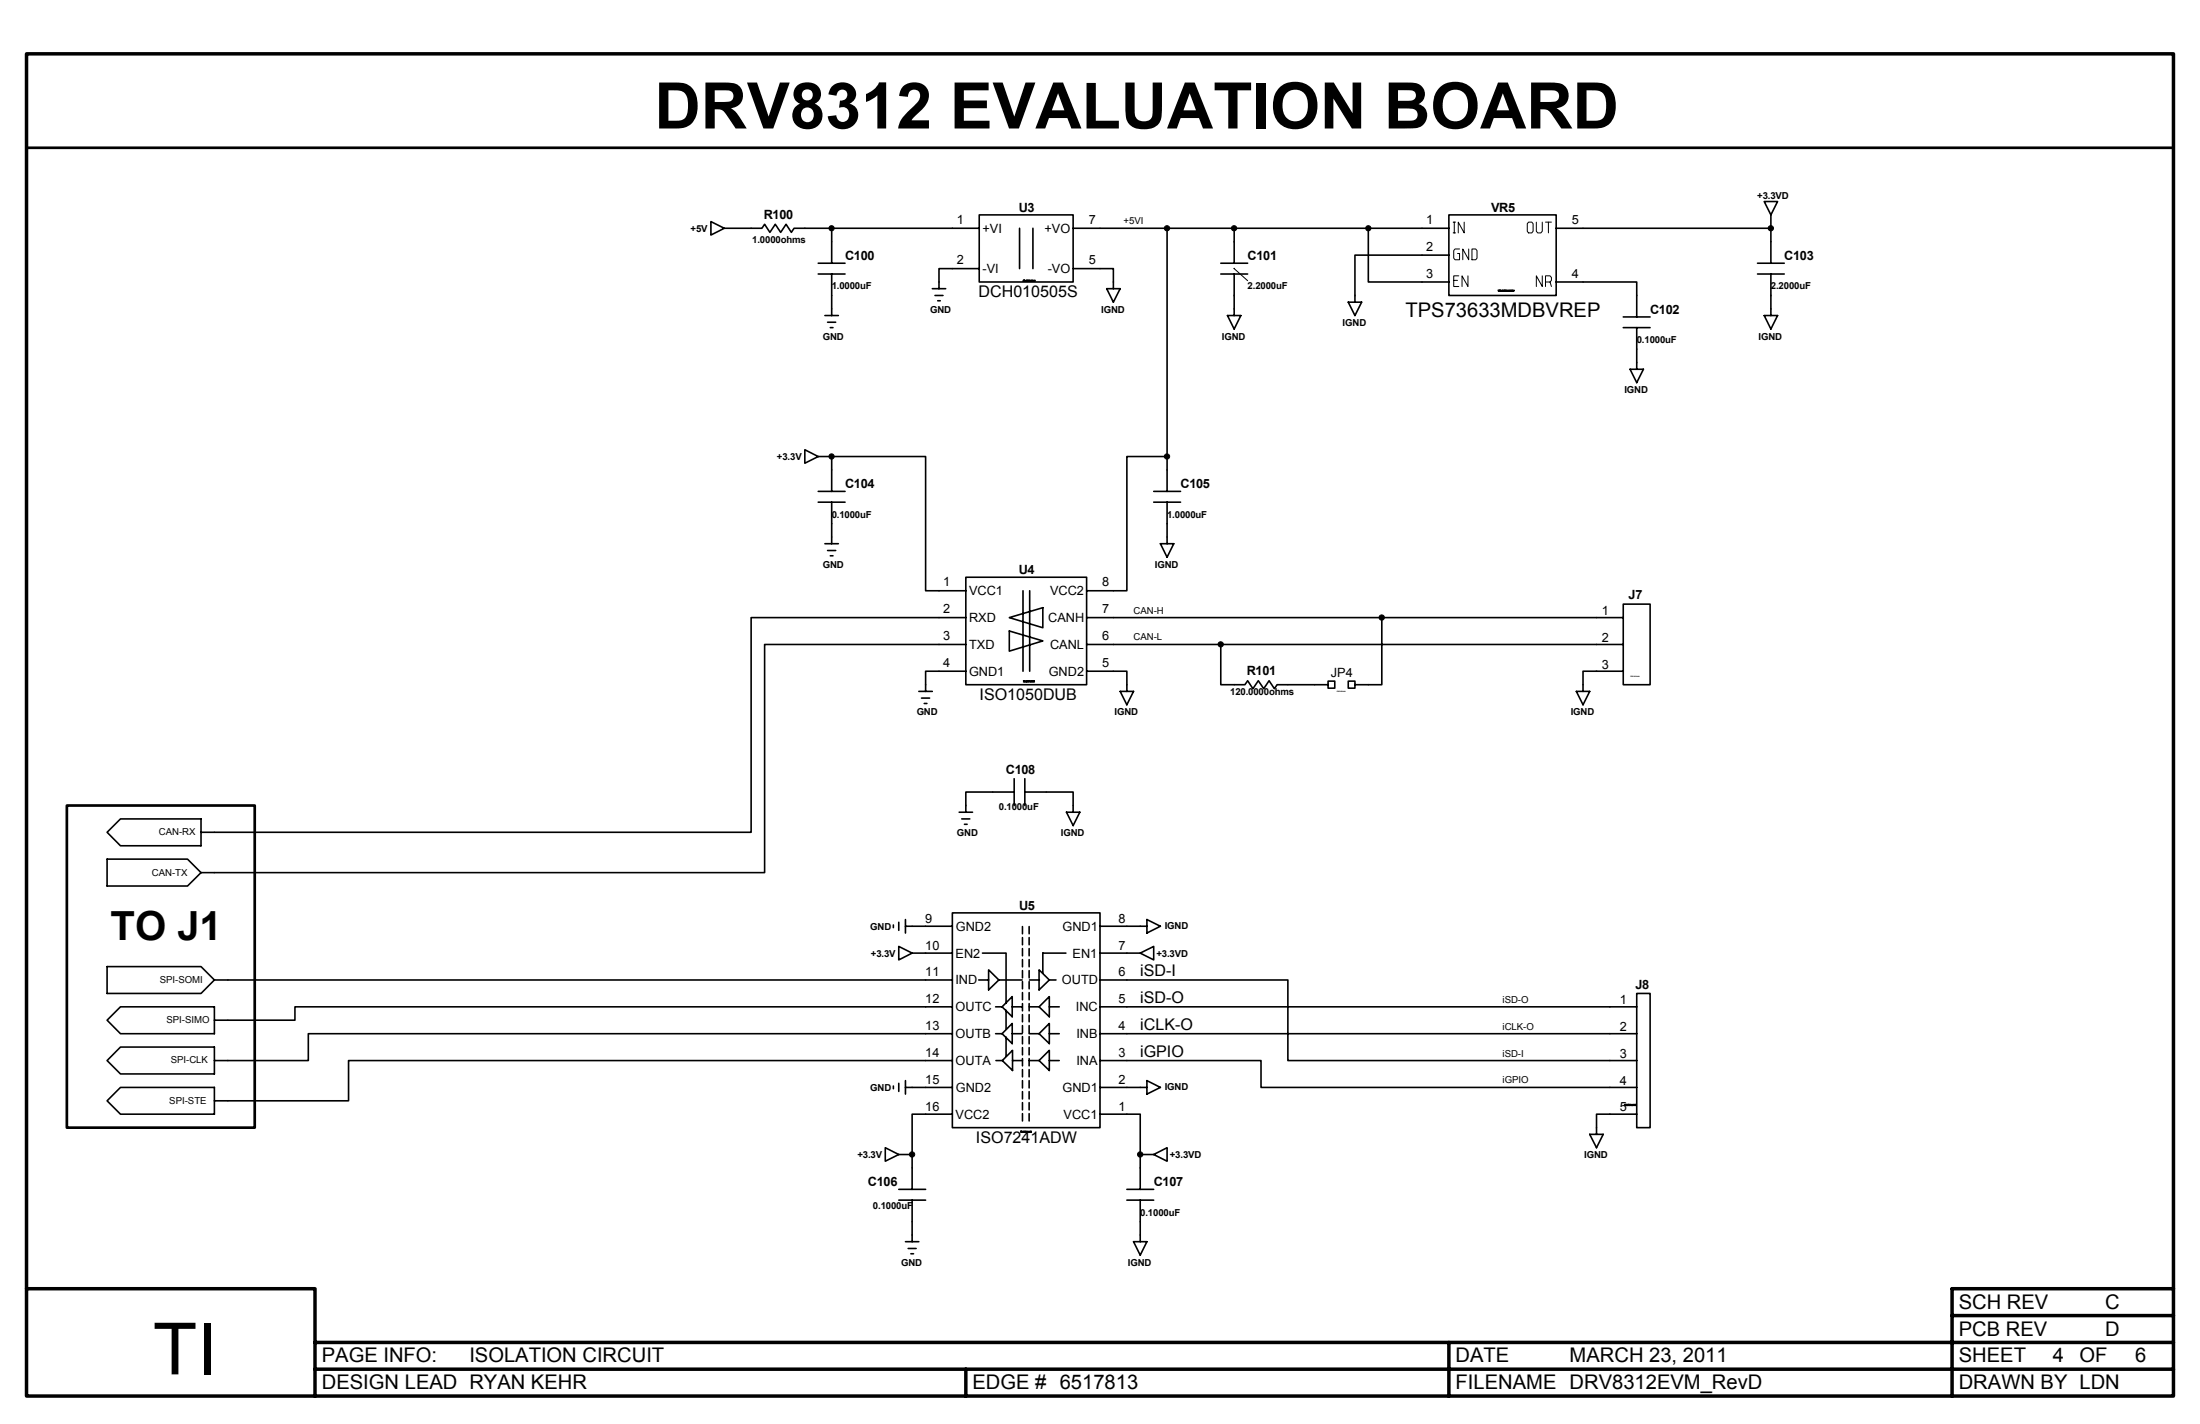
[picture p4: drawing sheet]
<svg xmlns="http://www.w3.org/2000/svg" width="432mm" height="279mm" viewBox="0 0 432 279" stroke-linecap="round" stroke-linejoin="round" font-family="sans-serif">
<g fill="none" stroke="#000" stroke-width=".32">
<path d="M346.3 39.5h2.6l-1.3 2.7zM139.5 43.5l2.7 1.3-2.7 1.3zM142.2 44.8h7.3l.6-.8 1 1.6 1.1-1.6 1 1.6 1.1-1.6 1 1.6 .6-.8h36.3M160.6 51.6h5.3M160.6 53.8h5.3M163.2 53.8v8.1h1.3M163.2 44.8v6.8M183 56.6h1.3M183.5 58h1.6M184 59h.6M192.2 42.2h18.4v13.1h-18.4zM192.2 52.7h-7.9v3.9h1.3"/>
<path d="M200.1 44.8v7.9M202.7 44.8v7.9M210.6 52.7h7.9v3.9h-1.3l1.3 2.7 1.4-2.7h-1.4M210.6 44.8h73.8M229.1 44.8v51.6M239.6 51.6h5.3M239.6 53.8h5.3M242.2 53.8v8.1h-1.3l1.3 2.7 1.3-2.7h-1.3M242.2 44.8v6.8M268.6 44.8v10.5h15.8M284.4 42.2h21v15.8h-21zM284.4 50.1h-18.5v9.2h-1.3l1.3 2.6 1.4-2.6h-1.4"/>
<path d="M305.4 55.3h15.8v6.9M305.4 44.8h42.2M345 51.6h5.2M345 53.8h5.2M347.6 53.8v8.1h-1.3l1.3 2.7 1.3-2.7h-1.3M347.6 42.2v9.4M161.9 61.9h1.3M162.4 63.2h1.6M163 64.3h.5M318.6 64.3h5.3M318.6 62.2h5.3M321.2 64.3v8.2h-1.3l1.3 2.6 1.4-2.6h-1.4"/>
<path d="M158 88.2l2.6 1.4-2.6 1.3zM160.6 89.6h21.1v26.3h7.9M160.6 96.4h5.3M160.6 98.5h5.3M163.2 98.5v8.2h1.3M163.2 89.6v6.8M226.4 96.4h5.3M226.4 98.5h5.3M229.1 89.6h-7.9v26.3h-7.9M229.1 98.5v8.2h-1.3l1.3 2.6 1.3-2.6h-1.3M161.9 106.7h1.3M162.4 108h1.6"/>
<path d="M163 109.1h.5M189.6 113.3h23.7v21h-23.7zM200.8 115.9v15.8M202.1 115.9v15.8M318.6 118.5h5.3v15.8h-5.3zM180.3 135.7h1.4M180.9 137h1.6M181.4 138h.5M189.6 131.7h-7.9v4h1.3M189.6 121.2h-42.2v42.1h-107.9M189.6 126.4h-39.5v44.8h-110.6M198.1 121.2l6.6-2v4z"/>
<path d="M198.1 123.8l6.6 2-6.6 2zM213.3 131.7h7.9v4h-1.3l1.3 2.6 1.3-2.6h-1.3M213.3 121.2h105.3M213.3 126.4h105.3M239.6 126.4v7.9h4.7l.6-.7 1 1.5 1.1-1.5 1 1.5 1.1-1.5 1 1.5 .6-.8h10M260.7 133.6h1.3v1.4h-1.3zM264.6 133.6h1.3v1.4h-1.3zM271.2 121.2v13.1h-5.3M318.6 131.7h-7.9v4h-1.3l1.3 2.6 1.3-2.6h-1.3M188.3 159.4h1.3M199.1 155.4h-9.5v4h1.3M199.1 152.8v5.3"/>
<path d="M201.1 155.4h9.5v4h-1.3l1.3 2.6 1.3-2.6h-1.3M201.1 152.8v5.3M21 168.6h15.8l2.7 2.6-2.7 2.6h-15.8zM23.6 160.7h15.9v5.2h-15.9l-2.6-2.6zM186.9 179.1h29v42.2h-29zM188.8 160.7h1.6M189.3 161.7h.5M21 189.7h18.5l2.6 2.6-2.6 2.6h-18.5zM23.6 197.5h18.5v5.3h-18.5l-2.6-2.6zM42.1 192.3h144.8M175.3 181.5v.5M176.4 185.7l2.6 1.3-2.6 1.3z"/>
<path d="M176.4 181v1.5M177.7 180.4v1.3h9.2M177.7 181.7v1.4M179 187h7.9M186.9 197.5h-129v2.7h-15.8M192.1 192.3h1.9M192.8 187h4.6M194 190.3l2 2-2 1.9zM195.4 197.5h1.3M196.1 192.3h4.5M197.5 187v9.9M197.5 198.2v3.7"/>
<path d="M198.7 195.5v4l-2-2zM198.7 197.5h1.9M200.7 181.8v1.4M200.7 184v1.4M200.7 186.1v1.4M200.7 188.3v1.4M200.7 190.4v1.5M200.7 192.6v1.4M200.7 194.8v1.4M200.7 196.9v1.4M200.7 199.1v1.4M202 181.8v1.4"/>
<path d="M202 184v1.4M202 186.1v1.4M202 188.3v1.4M202 190.4v1.5M202 192.6v1.4M202 194.8v1.4M202 196.9v1.4M202 199.1v1.4M202.1 192.3h1.9M202.1 197.5h1.9M203.9 190.3l2.1 2-2.1 1.9zM203.9 197.5l2.1-2v4z"/>
<path d="M206 197.5h1.9M206 192.3h1.3M209.2 187h-4.5v4M215.9 192.3h36.9v15.8h68.4M215.9 181.7h9.2v1.4l2.7-1.4-2.7-1.3v1.3M215.9 187h7.9M215.9 197.5h105.3M223.8 187l2.6-1.3v2.6zM321.2 194.9h2.7v26.4h-2.7zM23.6 205.4h18.5v5.3h-18.5l-2.6-2.6zM23.6 213.4h18.5v5.2h-18.5l-2.6-2.6zM175.3 213.1v.5"/>
<path d="M176.4 212.6v1.5M177.7 212v1.4h9.2M177.7 213.4v1.3M186.9 218.6h-7.9v7.9h-2.6M186.9 202.8h-126.4v5.3h-18.4M186.9 208.1h-118.5v7.9h-26.3M195.4 202.8h1.3M195.5 208.1h1.2M197.5 203.5v3.7M198.7 200.8v4l-2-2zM198.7 202.8h1.9M198.7 206.1v3.9l-2-1.9z"/>
<path d="M198.7 208.1h2M200.7 201.2v1.4M200.7 203.4v1.4M200.7 205.5v1.5M200.7 207.7v1.4M200.7 209.9v1.4M200.7 212v1.5M200.7 214.2v1.4M200.7 216.3v1.5M200.7 218.5v1.4M202 202.8h1.9M202 208.1h1.9"/>
<path d="M202 201.2v1.4M202 203.4v1.4M202 205.5v1.5M202 207.7v1.4M202 209.9v1.4M202 212v1.5M202 214.2v1.4M202 216.3v1.5M202 218.5v1.4M203.9 208.1l2.1-2v3.9zM203.9 202.8l2.1-2v4zM206 202.8h1.9"/>
<path d="M206 208.1h1.9M215.9 218.6h7.9v7.9h2.6M215.9 208.1h31.6v5.3h73.7M215.9 213.4h9.2v1.3l2.7-1.3-2.7-1.4v1.4M215.9 202.8h105.3M321.2 218.6h-7.8v4h-1.4l1.4 2.6 1.3-2.6h-1.3M173.8 225.2l2.6 1.3-2.6 1.3zM176.4 233.4h5.3M176.4 235.5h5.3M179 235.5v8.1h-1.3M179 226.5v6.9M221.2 233.4h5.2"/>
<path d="M221.2 235.5h5.2M223.8 235.5v8.1h-1.3l1.3 2.7 1.3-2.7h-1.3M223.8 226.5v6.9M226.4 226.5l2.7-1.3v2.6zM178.2 245h1.6M178.8 246h.5M179 243.6h1.3"/>
</g>
<g fill="#000" stroke="#000" stroke-width=".2">
<circle cx="163.2" cy="44.8" r=".51"/>
<circle cx="229.1" cy="44.8" r=".52"/>
<circle cx="242.2" cy="44.8" r=".52"/>
<circle cx="268.6" cy="44.8" r=".51"/>
<circle cx="347.6" cy="44.8" r=".52"/>
<circle cx="163.2" cy="89.6" r=".52"/>
<circle cx="229.1" cy="89.6" r=".52"/>
<circle cx="239.6" cy="126.4" r=".52"/>
<circle cx="271.2" cy="121.2" r=".52"/>
<circle cx="179" cy="226.5" r=".52"/>
<circle cx="223.8" cy="226.5" r=".52"/>
</g>
<g fill="none" stroke="#000" stroke-width=".2">
<path d="M200.8 55v.2zM200.9 55h.2v.2h-.2l.1-.2M200.9 55v.2M201.1 55v.2M201.1 55.1h.2M201.3 55v.2M201.4 55l.1 .2zM201.5 55h-.1l.1 .2h-.1M201.6 55l.1 .2M201.6 55v.2M201.8 55v.2zM201.8 55.1l.1-.1-.1 .2"/>
<path d="M202 55h.1v.2M202.1 55l-.1 .2M202.2 55l.1 .2zM202.2 55.1h.1M202.4 55.2h.1l-.1-.2 .1 .2M202.4 55.1h.1M202.6 55l.1 .2zM202.7 55h-.1l.1 .2h-.1M202.9 55l-.1 .2M203 55l-.1 .2M203.1 55l-.1 .2 .1-.1M203.1 55h.1v.2"/>
<path d="M242.2 52.7l2.7 2.4M285.2 45.7h.5M285.2 43.6h.5M285.3 55h.8M285.4 43.6v2.1M286.3 54.1h-1v2.1h1M286.5 48.9h-.9l-.3 .3v1.5l.3 .3h.9v-1.3h-.4M287.4 43.6v2.1l-1.2-2.1v2.1M288.1 54.1v2.1l-1.1-2.1v2.1M288.3 48.9v2.1l-1.2-2.1v2.1M288.9 48.9h.7l.3 .3v1.5l-.3 .3h-.7zM294 56.9h.1"/>
<path d="M294.1 56.9v.3M294.2 57.1l.1-.2-.1 .3M294.3 56.9h.2l-.1 .3M294.3 56.9v.3M294.5 57h-.1l.1 .2-.1-.1M294.6 57.2h.1M294.7 57l.1-.1-.1 .3M294.9 56.9l.1 .1M294.9 57h.1l-.1 .2M294.9 57h-.1l.1 .2-.1-.1M295.1 56.9l.1 .3zM295.2 56.9l-.1 .3 .1-.1h-.1"/>
<path d="M295.3 56.9h.1M295.3 57l.1 .2-.1-.3 .1 .1M295.5 56.9l.1 .1M295.5 57h.1l-.1 .2M295.5 57l.1 .2M295.7 57l.1 .2-.1-.3v.2l.1-.2v.3M295.7 56.9v.1M295.9 57.1h.1M296 56.9v.3zM296.1 56.9l.1 .3zM296.2 57v-.1v.3h.1l-.1-.2M296.3 57h.1l-.1-.1 .1 .3v-.2"/>
<path d="M296.4 56.9l.1 .3 .2-.3M296.7 57.1l.1-.2-.1 .3M296.9 56.9h-.1l.1 .3-.1-.1M296.9 57h.1M297 56.9h-.1l.1 .3M297.1 57.1l.1-.2-.1 .3M300 43.6h.7l.2 .3v1.5l-.2 .3h-.7l-.2-.3v-1.5zM301.5 43.6v1.8l.3 .3h.6l.3-.3v-1.8M302.7 54.1v2.1l-1.2-2.1v2.1M303.3 55.3h.9l.3-.3v-.6l-.3-.3h-.9v2.1M303.3 43.6h1.2M303.9 43.6v2.1"/>
<path d="M304.2 55.3l.3 .9M200.8 133.6h.3l-.1 .2M200.9 133.6l-.1 .2M200.9 133.6v.2M201.1 133.6h-.1l.1 .2h-.1M201.2 133.6l.1 .2zM201.2 133.8h.1M201.5 133.6l.1 .2M201.5 133.6h-.1l.1 .2h-.1M201.6 133.6l.1 .2zM201.7 133.6l.1 .2zM202 133.6h-.2l.2 .2h-.2l.2-.2-.1 .1"/>
<path d="M202.1 133.6v.2zM202.1 133.6l.1 .2zM202.3 133.6v.2zM202.3 133.7h.1M202.5 133.6v.2l.1-.2M202.5 133.6l.1 .2zM202.7 133.6h.1h-.1l.1 .2-.1-.2M202.7 133.6v.2l.1-.2M202.9 133.7l.1-.1-.1 .2M202.9 133.6h.2h-.2l.2 .2-.1-.2M203 133.7v.1M318.9 216.7h-.1l.1 .2h-.1"/>
<path d="M319 216.8l.1-.1h-.1v.2M319 216.7v.2h.1v-.2M319.2 216.8h.1l-.1-.1v.2h.1l-.1-.1M319.2 216.7v.2h.1M319.4 216.7l.1 .2h-.1v-.2h.1M319.6 216.7h.1M319.7 216.7v.2zM319.7 216.7l-.1 .2M319.9 216.7v.2l-.1-.2v.2M319.9 216.7h-.1l.1 .1-.1 .1M320.1 216.7h-.1l.1 .2h-.1M320.3 216.9h.1"/>
<path d="M320.3 216.9l.1-.2 .1 .2M320.3 216.8h.1M320.5 216.7v.2l.1-.2 .1 .2M320.5 216.8h.2M320.7 216.7l.1 .2v-.2l.1 .2v-.2M320.8 216.7l-.1 .2M321 216.7h-.1l.1 .1-.1 .1M200.3 221.9h.1v.3v-.3M200.5 221.9h.1M200.5 221.9v.3M200.6 222h-.1l.1 .2-.1-.1M200.6 222.2h.1"/>
<path d="M200.7 221.9h.1v.3h-.1zM200.9 222h-.1l.1 .2-.1-.1M201 222l.1-.1-.1 .3M201.1 221.9h.1v.3h-.1zM201.2 222l.1 .2v-.3h.1l-.1 .2M201.4 221.9v.2h.1M201.5 222.1v.1M201.5 222l.1 .2M201.6 222l.1 .2M201.8 222.2v-.3l.2 .3M201.8 221.9l-.1 .3 .1-.1h-.1M201.8 222.1h.1"/>
<path d="M202 222.1h.1M202.1 221.9v.3zM202.2 221.9v.3zM202.3 221.9v.3l.1-.3M202.3 221.9l.1 .3 .1-.3"/>
</g>
<path d="M5.2 10.6h421.4v263.3h-421.4zM5.2 252.9h56.6v21M383.1 258.1h43.5M426.6 252.9h-43.5v21M61.8 263.4h364.8M61.8 268.6h364.8M189.6 268.6v5.3M284.4 263.4v10.5" fill="none" stroke="#000" stroke-width=".68"/>
<path d="M5.2 29h421.4M13.1 158.1h36.9v63.2h-36.9z" fill="none" stroke="#000" stroke-width=".53"/>
<text font-size="14.1" x="30" y="269.7">TI</text>
<text font-size="12.6" x="128.5" y="25.2">DRV8312 EVALUATION BOARD</text>
<text font-size="7.9" x="21.7" y="184.4">TO J1</text>
<g font-size="4">
<text x="275.8" y="62.1">TPS73633MDBVREP</text>
<text x="384.4" y="256.8">SCH REV</text>
<text x="413.2" y="256.8">C</text>
<text x="384.4" y="262">PCB REV</text>
<text x="413.2" y="262">D</text>
<text x="63.2" y="267.3">PAGE INFO:</text>
<text x="92.1" y="267.3">ISOLATION CIRCUIT</text>
<text x="285.7" y="267.3">DATE</text>
<text x="308.1" y="267.3">MARCH 23, 2011</text>
<text x="384.4" y="267.3">SHEET</text>
<text x="402.9" y="267.3">4</text>
<text x="408.2" y="267.3">OF</text>
<text x="419.1" y="267.3">6</text>
<text x="63.2" y="272.6">DESIGN LEAD RYAN KEHR</text>
<text x="190.9" y="272.6">EDGE # 6517813</text>
<text x="285.7" y="272.6">FILENAME DRV8312EVM_RevD</text>
<text x="384.4" y="272.6">DRAWN BY LDN</text>
</g>
<g font-size="3.2">
<text x="192" y="58.3">DCH010505S</text>
<text x="192.3" y="137.4">ISO1050DUB</text>
<text x="223.8" y="191.6">iSD-I</text>
<text x="223.8" y="196.8">iSD-O</text>
<text x="223.8" y="202.1">iCLK-O</text>
<text x="223.8" y="207.4">iGPIO</text>
<text x="191.6" y="224.2">ISO7241ADW</text>
</g>
<g font-size="2.5">
<text x="199.9" y="41.6">U3</text>
<text x="292.7" y="41.6">VR5</text>
<text x="149.9" y="42.9">R100</text>
<text x="187.8" y="43.9">1</text>
<text x="192.8" y="45.7">+VI</text>
<text x="205" y="45.7">+VO</text>
<text x="213.7" y="43.9">7</text>
<text x="280" y="43.9">1</text>
<text x="308.5" y="43.9">5</text>
<text x="165.9" y="51">C100</text>
<text x="187.8" y="51.8">2</text>
<text x="192.8" y="53.6">-VI</text>
<text x="205.6" y="53.6">-VO</text>
<text x="213.7" y="51.8">5</text>
<text x="244.9" y="51">C101</text>
<text x="280" y="49.2">2</text>
<text x="350.2" y="51">C103</text>
<text x="280" y="54.5">3</text>
<text x="308.5" y="54.5">4</text>
<text x="323.9" y="61.5">C102</text>
<text x="165.9" y="95.8">C104</text>
<text x="231.7" y="95.8">C105</text>
<text x="199.9" y="112.7">U4</text>
<text x="185.1" y="115">1</text>
<text x="190.2" y="116.8">VCC1</text>
<text x="206.1" y="116.8">VCC2</text>
<text x="216.3" y="115">8</text>
<text x="319.7" y="117.5">J7</text>
<text x="185.1" y="120.3">2</text>
<text x="185.1" y="125.6">3</text>
<text x="190.2" y="122">RXD</text>
<text x="205.7" y="122">CANH</text>
<text x="216.3" y="125.6">6</text>
<text x="216.3" y="120.3">7</text>
<text x="314.4" y="120.6">1</text>
<text x="314.4" y="125.9">2</text>
<text x="185.1" y="130.9">4</text>
<text x="190.2" y="127.3">TXD</text>
<text x="206.1" y="127.3">CANL</text>
<text x="216.3" y="130.9">5</text>
<text x="314.4" y="131.2">3</text>
<text x="190.2" y="132.6">GND1</text>
<text x="205.8" y="132.6">GND2</text>
<text x="244.7" y="132.4">R101</text>
<text x="261.2" y="132.8">JP4</text>
<text x="197.4" y="151.9">C108</text>
<text x="200" y="178.5">U5</text>
<text x="181.6" y="181">9</text>
<text x="187.6" y="182.6">GND2</text>
<text x="208.5" y="182.6">GND1</text>
<text x="219.5" y="181">8</text>
<text x="181.6" y="191.6">11</text>
<text x="181.6" y="186.3">10</text>
<text x="187.6" y="187.9">EN2</text>
<text x="210.5" y="187.9">EN1</text>
<text x="219.5" y="191.6">6</text>
<text x="219.5" y="186.3">7</text>
<text x="181.6" y="196.9">12</text>
<text x="187.5" y="193.1">IND</text>
<text x="208.4" y="193.1">OUTD</text>
<text x="219.5" y="196.9">5</text>
<text x="317.9" y="197">1</text>
<text x="321" y="194.1">J8</text>
<text x="181.6" y="202.1">13</text>
<text x="187.6" y="198.4">OUTC</text>
<text x="187.6" y="203.7">OUTB</text>
<text x="211.2" y="198.4">INC</text>
<text x="211.3" y="203.7">INB</text>
<text x="219.5" y="202.1">4</text>
<text x="317.9" y="202.3">2</text>
<text x="181.6" y="207.4">14</text>
<text x="187.6" y="209">OUTA</text>
<text x="211.3" y="209">INA</text>
<text x="219.5" y="207.4">3</text>
<text x="317.9" y="207.5">3</text>
<text x="181.6" y="212.6">15</text>
<text x="187.6" y="214.2">GND2</text>
<text x="208.5" y="214.2">GND1</text>
<text x="219.5" y="212.6">2</text>
<text x="317.9" y="212.8">4</text>
<text x="181.6" y="217.9">16</text>
<text x="187.6" y="219.5">VCC2</text>
<text x="208.7" y="219.5">VCC1</text>
<text x="219.5" y="217.9">1</text>
<text x="317.9" y="218.1">5</text>
<text x="170.3" y="232.7">C106</text>
<text x="226.4" y="232.7">C107</text>
</g>
<g font-size="1.9">
<text x="344.9" y="39">+3.3VD</text>
<text x="135.5" y="45.5">+5V</text>
<text x="147.6" y="47.7">1.0000ohms</text>
<text x="220.5" y="44">+5VI</text>
<text x="163.2" y="56.8">1.0000uF</text>
<text x="244.9" y="56.8">2.2000uF</text>
<text x="347.6" y="56.8">2.2000uF</text>
<text x="182.6" y="61.4">GND</text>
<text x="216.1" y="61.4">IGND</text>
<text x="263.5" y="64">IGND</text>
<text x="161.5" y="66.6">GND</text>
<text x="239.8" y="66.6">IGND</text>
<text x="321.2" y="67.3">0.1000uF</text>
<text x="345.2" y="66.6">IGND</text>
<text x="318.8" y="77.2">IGND</text>
<text x="152.5" y="90.2">+3.3V</text>
<text x="163.2" y="101.6">0.1000uF</text>
<text x="229.1" y="101.6">1.0000uF</text>
<text x="161.5" y="111.4">GND</text>
<text x="226.7" y="111.4">IGND</text>
<text x="222.5" y="125.7">CAN-L</text>
<text x="222.5" y="120.4">CAN-H</text>
<text x="241.4" y="136.3">120.0000ohms</text>
<text x="179.9" y="140.4">GND</text>
<text x="218.7" y="140.4">IGND</text>
<text x="308.3" y="140.4">IGND</text>
<text x="196" y="159">0.1000uF</text>
<text x="31.2" y="163.9">CAN-RX</text>
<text x="187.8" y="164.1">GND</text>
<text x="208.2" y="164.1">IGND</text>
<text x="29.8" y="171.8">CAN-TX</text>
<text x="170.8" y="182.5">GND</text>
<text x="228.6" y="182.4">IGND</text>
<text x="170.9" y="187.7">+3.3V</text>
<text x="227" y="187.7">+3.3VD</text>
<text x="31.3" y="192.9">SPI-SOMI</text>
<text x="294.9" y="196.8">iSD-O</text>
<text x="32.7" y="200.8">SPI-SIMO</text>
<text x="294.9" y="202">iCLK-O</text>
<text x="33.5" y="208.7">SPI-CLK</text>
<text x="294.9" y="207.3">iSD-I</text>
<text x="170.8" y="214.1">GND</text>
<text x="228.6" y="214">IGND</text>
<text x="294.9" y="212.6">iGPIO</text>
<text x="33.2" y="216.6">SPI-STE</text>
<text x="168.3" y="227.2">+3.3V</text>
<text x="229.6" y="227.2">+3.3VD</text>
<text x="310.9" y="227.3">IGND</text>
<text x="171.3" y="237.2">0.1000uF</text>
<text x="223.8" y="238.5">0.1000uF</text>
<text x="176.9" y="248.3">GND</text>
<text x="221.4" y="248.3">IGND</text>
</g>
<g font-size=".3">
<text x="262.4" y="135.7">PBC02SAAN</text>
<text x="320" y="132.8">PBC03SAAN</text>
</g>
</svg>
